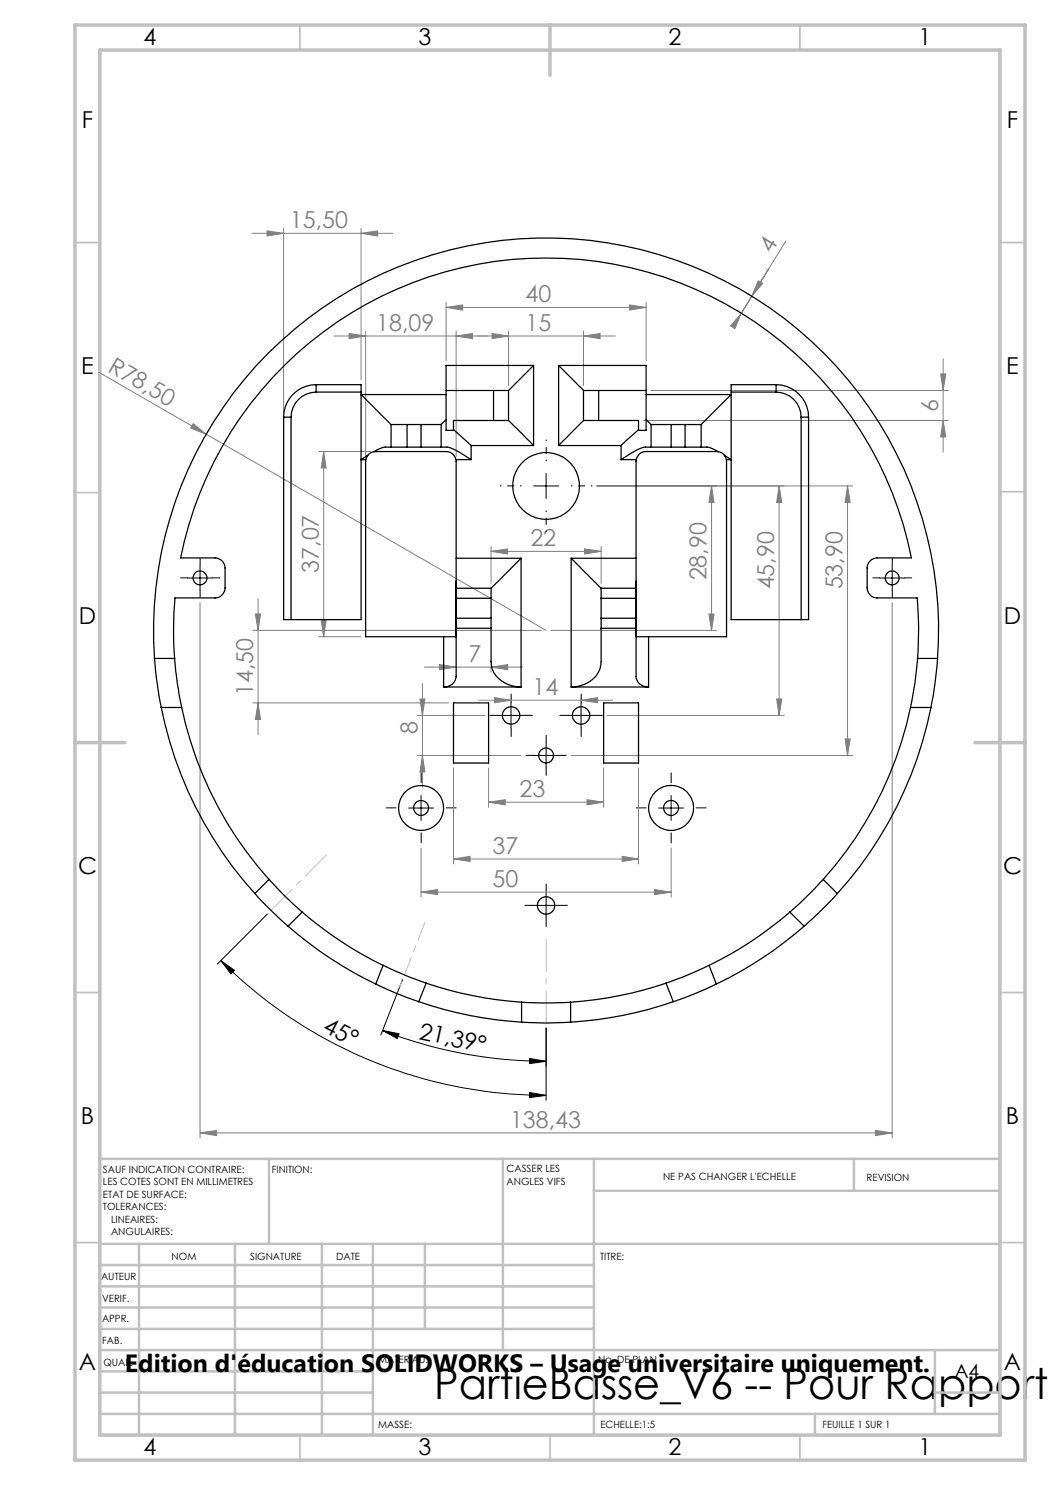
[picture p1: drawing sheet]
<svg xmlns="http://www.w3.org/2000/svg" width="210mm" height="297mm" viewBox="0 0 210 297" stroke-linecap="round" stroke-linejoin="round" font-family="sans-serif">
<g fill="none" stroke="#000" stroke-width=".2">
<path d="M106.7 97.2h5M109.2 94.7v5M37.5 115.6h5M40 113.1v5M175.9 115.6h5M178.4 113.1v5M84.2 159.1v5M99.7 143.1h5M102.2 140.6v5M106.7 151.1h5M109.2 148.6v5M113.7 143.1h5"/>
<path d="M116.2 140.6v5M134.2 159.1v5M81.7 161.6h5M109.2 178.6v5M131.7 161.6h5M44.2 192.1l2.7 2-.7 .7zM44.2 192.1a91.9 91.9 0 0 0 65 27M53.5 182.8l-10 10M80.5 195.9l-4.3 11.1M106.7 181.1h5M76.5 206.1l3.3 .7-.4 .9zM76.5 206.1a89.3 89.3 0 0 0 32.7 6.2"/>
<path d="M105.9 211.7l3.3 .6-3.3 .4zM105.9 218.5l3.3 .6-3.3 .4zM109.2 205.6v14.5"/>
</g>
<g fill="none" stroke="#808080" stroke-width=".2">
<path d="M50.4 46.7h28.2M53.4 46.2l3.3 .5-3.3 .5zM56.7 45.7v36.7M72.2 46.7l3.3-.5v1zM72.2 45.7v30.2M149.5 58.7h.1M150.4 59.2l-2.1 3.4M151.7 56.2l.8 .5-2.1 2.5zM153.7 53.8l-3.3 5.4M157.2 48.2l-8.9 14.4M19.7 74.4l89.5 51.7M69.8 66.7l3.3 .5-3.3 .5z"/>
<path d="M73.1 66.2v25.1M89.2 61.5l3.3-.5v1zM89.2 60.5v11.6M89.2 61.5h40M91.2 67.2l3.3-.5v1zM91.2 66.2v25.1M98.4 66.7l3.3 .5-3.3 .5zM101.7 66.2v10.9M116.7 67.2l3.3-.5v1zM116.7 66.2v10.9M123 67.2h-56.2M125.9 61l3.3 .5-3.3 .5z"/>
<path d="M129.2 60.5v11.6M130.2 78.1h59.5M147.4 62.1h.1M148.3 62.6l-1.3 3.1-.9-.5zM188.1 74.8h1.1l-.6 3.3zM188.6 71.8v18.6M38.6 84.7l2.6 2.2-3.1-1.3zM63.7 90.3h10.4M64.7 90.3l.5 3.3h-1zM64.7 90.3v37M119.4 97.2h51.1M128.7 84.1h61"/>
<path d="M142.3 97.2v28.9M142.3 97.2l.5 3.3h-1zM155.8 97.2l.6 3.3h-1.1zM155.8 97.2v45.9M169.5 97.2v53.9M169.5 97.2l.5 3.3h-1zM188.6 84.1l.6 3.3h-1.1zM51.6 119.7v27.2M98.2 110.3l3.3-.5v1zM98.2 109.3v7.4M98.2 110.3h22M116.9 109.8l3.3 .5-3.3 .5z"/>
<path d="M120.2 109.3v7.4M40 120.5v107.1M50.6 126.1h57.6M51.1 122.8h1l-.5 3.3zM63.7 127.3h8.4M64.2 124.1h1l-.5 3.2zM84 139.8h1l-.5 3.3zM84.5 136.7v20.7M84.9 133.4h19.7M87.9 132.9l3.3 .5-3.3 .5zM98.2 133.4l3.3-.5v1zM98.2 133.4v1"/>
<path d="M98.9 139.5l3.3 .5-3.3 .5zM110.2 126.1h33.1M141.8 122.8h1l-.5 3.3zM155.3 139.8h1.1l-.6 3.3zM178.4 120.5v107.1M50.6 140.6h39.1M51.6 140.6l.5 3.3h-1zM83.5 151.1h20.7M83.5 143.1h13.5M84.5 151.1l.5 3.3h-1zM90.7 153.6v19.2M95.8 140h26.8"/>
<path d="M97.7 153.6v7.9M114.2 151.1h56.3M116.2 140l3.3-.5v1zM117.4 159.9l3.3 .5-3.3 .6zM120.7 153.6v7.9M121.5 143.1h35.3M127.7 153.6v19.2M169 147.8h1l-.5 3.3zM84.2 178.4l3.3-.5v1zM84.2 169.6v9.8M84.2 178.4h50M90.7 171.8l3.3-.5v1z"/>
<path d="M90.7 171.8h37M97.7 160.4l3.3-.5v1.1zM97.7 160.4h23M124.4 171.3l3.3 .5-3.3 .5zM130.9 177.9l3.3 .5-3.3 .5zM134.2 169.6v9.8M40 226.6l3.3-.5v1zM40 226.6h138.4M175.1 226.1l3.3 .5-3.3 .5z"/>
</g>
<path d="M104.2 97.2h-4.1M109.2 92.2v-4.2M114.2 97.2h4.2M109.2 102.2v4.2" fill="none" stroke="#000" stroke-width=".2" stroke-dasharray="30.5 1.3 1.3 1.3" stroke-dashoffset="30.3"/>
<g fill="none" stroke="#000" stroke-width=".2" stroke-dasharray="30.5 1.3 1.3 1.3">
<path d="M37.5 115.6h-1.4M40 113.1v-1.4M40 118.1v1.4M42.5 115.6h1.4M175.9 115.6h-1.3M178.4 113.1v-1.4M178.4 118.1v1.4M180.9 115.6h1.5M84.2 156.6v-2M99.7 143.1h-1.7M102.2 140.6v-1.8M102.2 145.6v1.7"/>
<path d="M104.7 143.1h1.8M106.7 151.1h-1.5M109.2 148.6v-1.5M109.2 153.6v1.5M111.7 151.1h1.5M113.7 143.1h-1.7M116.2 140.6v-1.8M116.2 145.6v1.7M118.7 143.1h1.8M134.2 156.6v-2M79.2 161.6h-2M84.2 166.6v2"/>
<path d="M89.2 161.6h2M109.2 178.6v-1.8M129.2 161.6h-2M134.2 166.6v2M139.2 161.6h2M106.7 181.1h-1.7M109.2 183.6v1.7M111.7 181.1h1.8"/>
</g>
<path d="M54.2 182.1l11.1-11.1" fill="none" stroke="#c0c0c0" stroke-width=".2" stroke-dasharray="30.5 1.3 1.3 1.3" stroke-dashoffset="24.6"/>
<path d="M79.4 198.7l1.5-3.7" fill="none" stroke="#c0c0c0" stroke-width=".2" stroke-dasharray="30.5 1.3 1.3 1.3" stroke-dashoffset="30.4"/>
<path d="M80.9 195l4.1-10.5" fill="none" stroke="#c0c0c0" stroke-width=".2" stroke-dasharray="30.5 1.3 1.3 1.3" stroke-dashoffset="26.8"/>
<path d="M109.2 204.6v-16.7" fill="none" stroke="#c0c0c0" stroke-width=".2" stroke-dasharray="30.5 1.3 1.3 1.3" stroke-dashoffset="24"/>
<g fill="none" stroke="#c0c0c0" stroke-width=".35">
<path d="M60 5v5M160 5v5M15 48.5h5M200 48.5h5M15 98.5h5M200 98.4h5M15 198.5h5M200 198.5h5M15 248.5h5M200 248.5h5M60 287v5M110 287v5"/>
<path d="M160 287v5"/>
</g>
<g fill="none" stroke="#c0c0c0" stroke-width=".5">
<path d="M53.8 231.8v17M100.6 231.8v38.2M118.8 231.8v55.2M118.8 238.2h81.2M170.8 231.8v6.4M200 231.8h-180v55.2M20 248.8h180M20 257.3h98.8M20 253h98.8M27.8 248.8v38.2M47 248.8v38.2M64.4 248.8v38.2"/>
<path d="M74.6 248.8v38.2M85 248.8v17M20 265.8h98.8M20 261.5h98.8M20 278.5h54.6M20 274.3h54.6M20 270h180M187 278.5h13M187 270v12.8M20 282.8h180M163 282.8v4.2"/>
</g>
<path d="M15 5h190v287h-190zM20 10h180v277h-180zM110 5v10M15 148.5h10M195 148.5h10" fill="none" stroke="#c0c0c0" stroke-width=".7"/>
<g fill="#000">
<path d="M44.2 192.1l2.7 2-.7 .7zM105.9 218.5l3.3 .6-3.3 .4z"/>
<path d="M76.5 206.1l3.3 .7-.4 .9zM105.9 211.7l3.3 .6-3.3 .4z"/>
</g>
<g fill="#808080">
<path d="M38.6 84.7l2.6 2.2-3.1-1.3z"/>
<path d="M91.2 67.2l3.3-.5v1zM69.8 66.7l3.3 .5-3.3 .5z"/>
<path d="M98.4 66.7l3.3 .5-3.3 .5zM116.7 67.2l3.3-.5v1zM98.2 110.3l3.3-.5v1zM116.9 109.8l3.3 .5-3.3 .5zM87.9 132.9l3.3 .5-3.3 .5zM98.2 133.4l3.3-.5v1zM84.2 178.4l3.3-.5v1zM130.9 177.9l3.3 .5-3.3 .5zM98.9 139.5l3.3 .5-3.3 .5zM116.2 140l3.3-.5v1zM97.7 160.4l3.3-.5v1.1zM117.4 159.9l3.3 .5-3.3 .6zM90.7 171.8l3.3-.5v1zM124.4 171.3l3.3 .5-3.3 .5zM40 226.6l3.3-.5v1zM175.1 226.1l3.3 .5-3.3 .5z"/>
<path d="M53.4 46.2l3.3 .5-3.3 .5zM72.2 46.7l3.3-.5v1z"/>
<path d="M89.2 61.5l3.3-.5v1zM125.9 61l3.3 .5-3.3 .5z"/>
<path d="M151.7 56.2l.8 .5-2.1 2.5zM148.3 62.6l-1.3 3.1-.9-.5z"/>
<path d="M84.5 151.1l.5 3.3h-1zM84 139.8h1l-.5 3.3zM155.3 139.8h1.1l-.6 3.3zM155.8 97.2l.6 3.3h-1.1zM51.6 140.6l.5 3.3h-1zM51.1 122.8h1l-.5 3.3z"/>
<path d="M188.1 74.8h1.1l-.6 3.3zM188.6 84.1l.6 3.3h-1.1zM64.7 90.3l.5 3.3h-1zM64.2 124.1h1l-.5 3.2zM142.3 97.2l.5 3.3h-1zM141.8 122.8h1l-.5 3.3zM169.5 97.2l.5 3.3h-1zM169 147.8h1l-.5 3.3z"/>
</g>
<g fill="none" stroke="#000" stroke-width=".25">
<path d="M63.2 76.9a6.5 6.5 0 0 0-6.5 6.5M63.2 78.4a5.1 5.1 0 0 0-5 5M63.2 76.9h9v47h-15.5v-40.5M63.2 78.4h9M63.2 76.9v1.5M89.2 78.9h-17l6 6M89.2 78.1v8h1.5v-2h8M89.2 78.1h9.5M98.7 78.1h3M98.7 78.1v6M101.7 78.1v6M106.7 73.1l-5 5"/>
<path d="M106.7 73.1h-17.5v5M106.7 73.1v16M111.7 73.1l5 5M111.7 73.1h17.5v5M111.7 73.1v16M116.7 78.1h3M116.7 78.1v6M119.7 78.1h9.5M119.7 78.1v6M129.2 78.9h17l-6 6M129.2 78.1v8h-1.5v-2h-8M146.2 78.4h9"/>
<path d="M155.2 76.9a6.5 6.5 0 0 1 6.5 6.5M155.2 78.4a5.1 5.1 0 0 1 5 5M155.2 76.9h-9v47h15.5v-40.5M155.2 76.9v1.5M56.7 83.4h1.5M58.2 83.4v40.5M73.6 91l-1.4 .9h1M73.7 90.9a1.91 1.91 0 0 1 1.4-.6h14.1a1.99 1.99 0 0 1 2 2v35h-18.1v-35a1.92 1.92 0 0 1 .6-1.4zM78.2 89.4a4.5 4.5 0 0 0-3.4 .9M78.2 84.9h10M78.2 89.4h10M78.2 84.9v4.5"/>
<path d="M81.4 84.9v4.5M84.2 84.9v4.5M88.2 89.4a4.9 4.9 0 0 1 3.8 1.1l2.2 1.4M88.2 84.9v4.5M89.2 83.9l-1 1M90.7 85.9l3.5 3.2M91.2 91.9h3M94.2 89.1v2.8M94.2 89.1h12.5M98.7 84.1h3M101.7 84.1l5 5M111.7 89.1h12.5"/>
<path d="M116.7 84.1h3M116.7 84.1l-5 5M124.2 89.1v2.8M124.2 91.9h3M127.7 85.9l-3.5 3.2M127.8 90.9a1.91 1.91 0 0 1 1.4-.6h14.1a1.99 1.99 0 0 1 2 2v35h-18.1v-35a1.92 1.92 0 0 1 .6-1.4zM129.2 83.9l1 1M130.2 89.4a4.8 4.8 0 0 0-3.8 1.2l-2.2 1.3M130.2 84.9h10M130.2 89.4h10M130.2 84.9v4.5M134.2 84.9v4.5"/>
<path d="M137 84.9v4.5M140.2 89.4a4.5 4.5 0 0 1 3.5 .9M140.2 84.9v4.5M144.9 91l1.3 .9h-.9M160.2 83.4v40.5M160.2 83.4h1.5M91.2 116.3v1.3M91.2 117.6v2.1M91.2 119.7h7M91.2 117.6h7M91.2 119.7v3.9M91.2 111.7h13"/>
<path d="M98.2 117.6v2.1M98.2 119.7v3.9M104.2 111.7l-6 5.9M104.2 111.7v25.7M114.2 111.7l6 5.9M114.2 111.7h13M114.2 111.7v25.7M120.2 117.6v2.1M120.2 119.7h7M120.2 117.6h7M120.2 119.7v3.9M127.2 117.6v2.1"/>
<path d="M127.2 119.7v3.9M127.2 116.3v1.3M30.9 131.7a78.5 78.5 0 0 1 78.3-84.1 78.5 78.5 0 0 1 78.3 84.1M30.9 131.7l.4 3.7 .9 6.1M30.9 131.7h4M34.9 131.7a74.3 74.3 0 0 1 .1-12.1h8a2.05 2.05 0 0 0 2-2v-4a2.05 2.05 0 0 0-2-2h-6.9a74.5 74.5 0 0 1 73.1-60 74.5 74.5 0 0 1 73.1 60h-6.9a2.05 2.05 0 0 0-2 2v4a2.05 2.05 0 0 0 2 2h8a74.3 74.3 0 0 1 .1 12.1M34.9 131.7a68.4 68.4 0 0 0 1.4 9.8M88.7 137.4h15.5M88.7 127.3v10.1M91.2 123.6v2.1M91.2 125.7v9.6a2.32 2.32 0 0 1-2.5 2.1M91.2 123.6h7"/>
<path d="M91.2 125.7h7M98.2 123.6v2.1M98.2 125.7v6.7a5.5 5.5 0 0 0 5.2 5h.8M114.2 137.4h15.5M120.2 123.6v2.1M120.2 125.7v6.7a5.5 5.5 0 0 1-5.1 5h-.9M120.2 123.6h7M120.2 125.7h7M127.2 123.6v2.1M127.2 125.7v9.6a2.32 2.32 0 0 0 2.5 2.1M129.7 127.3v10.1M183.5 131.7a68.4 68.4 0 0 1-1.4 9.8"/>
<path d="M183.5 131.7h4M187.5 131.7a75.6 75.6 0 0 1-1.3 9.8M32.2 141.5a78.5 78.5 0 0 0 18.8 37.2M32.2 141.5h4.1M36.3 141.5a74.4 74.4 0 0 0 17.5 34.4M90.7 140.6h7v12h-7zM120.7 140.6h7v12h-7zM182.1 141.5a74.4 74.4 0 0 1-17.5 34.4M182.1 141.5h4.1M186.2 141.5a78.5 78.5 0 0 1-18.7 37.2M51 178.7l3.2 3.4 3.4 3.1M53.8 175.9l3.2 3.3 3.4 3.2"/>
<path d="M53.8 175.9l-2.8 2.8M164.6 175.9l-2.4 2.5-4.2 4M164.6 175.9l2.9 2.8M167.5 178.7l-3.2 3.4-3.5 3.1M57.6 185.2a78.6 78.6 0 0 0 17.5 11.6M60.4 182.4a75.3 75.3 0 0 0 16.2 10.7M60.4 182.4l-2.8 2.8M75.1 196.8l4.3 1.9 4.3 1.6M76.6 193.1l5.4 2.3 3.2 1.2M76.6 193.1l-1.5 3.7M85.2 196.6a77.6 77.6 0 0 0 19.1 3.8M85.2 196.6l-1.5 3.7"/>
<path d="M133.2 196.6a77.6 77.6 0 0 1-19.1 3.8M133.2 196.6l1.5 3.7M141.8 193.1l-5.3 2.3-3.3 1.2M141.8 193.1l1.5 3.7M143.3 196.8a68.8 68.8 0 0 1-8.6 3.5M158 182.4a73.9 73.9 0 0 1-16.2 10.7M158 182.4l2.8 2.8M160.8 185.2a77.8 77.8 0 0 1-17.5 11.6M83.7 200.3a77.1 77.1 0 0 0 20.6 4.1M104.3 204.4a68.2 68.2 0 0 0 9.8 0M104.3 200.4l3.7 .2 6.1-.2M104.3 200.4v4"/>
<path d="M114.1 200.4v4M134.7 200.3a76.5 76.5 0 0 1-20.6 4.1"/>
<circle cx="109.2" cy="97.2" r="6.7"/>
<circle cx="40" cy="115.6" r="1.39"/>
<circle cx="178.4" cy="115.6" r="1.39"/>
<circle cx="102.2" cy="143.1" r="1.74"/>
<circle cx="109.2" cy="151.1" r="1.51"/>
<circle cx="116.2" cy="143.1" r="1.76"/>
<circle cx="84.2" cy="161.6" r="1.49"/>
<circle cx="84.2" cy="161.6" r="4.5"/>
<circle cx="134.2" cy="161.6" r="4.5"/>
<circle cx="134.2" cy="161.6" r="1.5"/>
<circle cx="109.2" cy="181.1" r="1.75"/>
</g>
<text font-size="8.5" x="86.9" y="279.7">PartieBasse_V6 -- Pour Rapport</text>
<text font-size="5" x="25" y="274.4">Edition d'éducation SOLIDWORKS – Usage universitaire uniquement.</text>
<g font-size="4.7">
<text x="28.7" y="9">4</text>
<text x="83.7" y="9">3</text>
<text x="133.7" y="9">2</text>
<text x="183.7" y="9">1</text>
<text x="16.4" y="25.5">F</text>
<text x="201.4" y="25.5">F</text>
<text x="16.2" y="74.8">E</text>
<text x="201.2" y="74.8">E</text>
<text x="15.8" y="124.7">D</text>
<text x="200.8" y="124.8">D</text>
<text x="15.6" y="174.7">C</text>
<text x="200.6" y="174.8">C</text>
<text x="64.3" y="206.3" transform="rotate(27 64.3 206.3)">45°</text>
<text x="83.7" y="207.7" transform="rotate(12 83.7 207.7)">21,39°</text>
<text x="16.2" y="224.8">B</text>
<text x="201.2" y="224.8">B</text>
<text x="15.8" y="274">A</text>
<text x="200.8" y="274">A</text>
<text x="28.7" y="291">4</text>
<text x="83.7" y="291">3</text>
<text x="133.7" y="291">2</text>
<text x="183.7" y="291">1</text>
</g>
<g font-size="4.7" fill="#808080">
<text x="58" y="45.6">15,50</text>
<text x="154.3" y="50.9" transform="rotate(-58 154.3 50.9)">4</text>
<text x="105.1" y="60.5">40</text>
<text x="75.3" y="66.2">18,09</text>
<text x="105.1" y="66.2">15</text>
<text x="21.4" y="74.2" transform="rotate(30 21.4 74.2)">R78,50</text>
<text x="187.6" y="82.5" transform="rotate(-90 187.6 82.5)">6</text>
<text x="106.1" y="109.3">22</text>
<text x="63.7" y="114.6" transform="rotate(-90 63.7 114.6)">37,07</text>
<text x="141.3" y="116.1" transform="rotate(-90 141.3 116.1)">28,90</text>
<text x="154.8" y="117.9" transform="rotate(-90 154.8 117.9)">45,90</text>
<text x="168.5" y="117.9" transform="rotate(-90 168.5 117.9)">53,90</text>
<text x="93.7" y="132.4">7</text>
<text x="50.6" y="139.2" transform="rotate(-90 50.6 139.2)">14,50</text>
<text x="106.5" y="139">14</text>
<text x="83.5" y="146.9" transform="rotate(-90 83.5 146.9)">8</text>
<text x="103.9" y="159.4">23</text>
<text x="98.5" y="170.8">37</text>
<text x="98.5" y="177.4">50</text>
<text x="102" y="225.6">138,43</text>
</g>
<text font-size="3.9" x="190.9" y="275.5">A4</text>
<g font-size="2">
<text x="20.6" y="234.6">SAUF INDICATION CONTRAIRE:</text>
<text x="20.6" y="237.1">LES COTES SONT EN MILLIMETRES</text>
<text x="20.6" y="239.6">ETAT DE SURFACE:</text>
<text x="54.4" y="234.6">FINITION:</text>
<text x="101.3" y="234.5">CASSER LES</text>
<text x="101.3" y="237">ANGLES VIFS</text>
<text x="132.6" y="236">NE PAS CHANGER L'ECHELLE</text>
<text x="173.3" y="236.2">REVISION</text>
<text x="20.6" y="242.1">TOLERANCES:</text>
<text x="22.2" y="244.6">LINEAIRES:</text>
<text x="22.2" y="247.1">ANGULAIRES:</text>
<text x="34.3" y="252">NOM</text>
<text x="50" y="251.9">SIGNATURE</text>
<text x="67.2" y="251.9">DATE</text>
<text x="120" y="251.9">TITRE:</text>
<text x="20.2" y="256.1">AUTEUR</text>
<text x="20.4" y="260.3">VERIF.</text>
<text x="20.4" y="264.4">APPR.</text>
<text x="20.5" y="268.8">FAB.</text>
<text x="20.7" y="273.1">QUAL.</text>
<text x="75.7" y="272.5">MATERIAU:</text>
<text x="119.6" y="272.5">No. DE PLAN</text>
<text x="75.6" y="285.5">MASSE:</text>
<text x="120.1" y="285.6">ECHELLE:1:5</text>
<text x="164.5" y="285.6">FEUILLE 1 SUR 1</text>
</g>
</svg>
